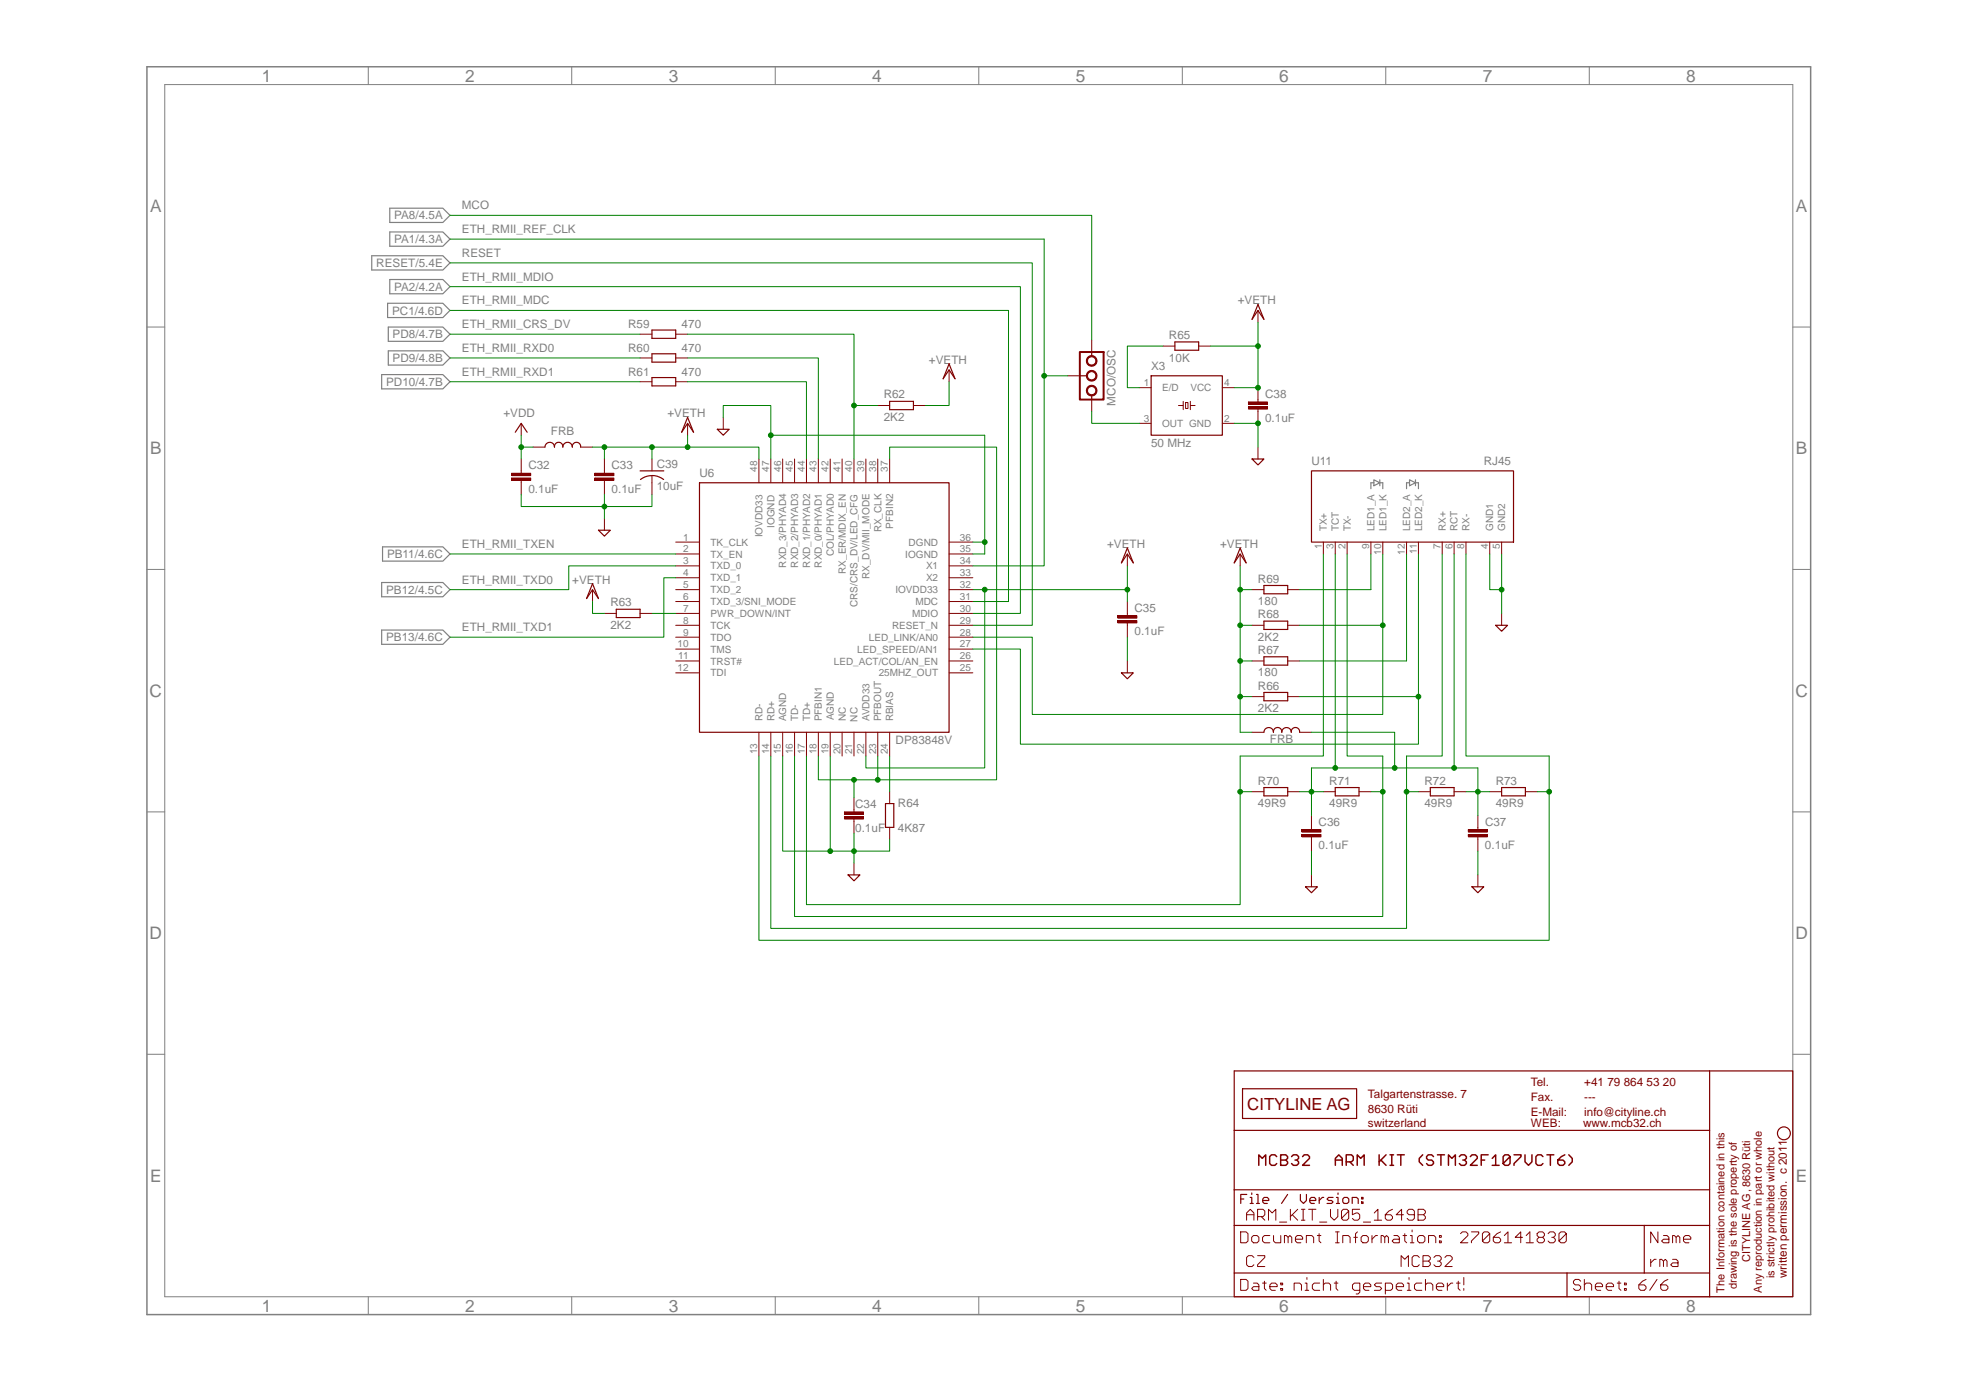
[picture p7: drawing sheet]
<svg xmlns="http://www.w3.org/2000/svg" width="420mm" height="297mm" viewBox="0 0 420 297" stroke-linecap="round" stroke-linejoin="round" font-family="sans-serif">
<path d="M31.4 14.3h355.6v266.6h-355.6z" fill="none" stroke="#808080" stroke-width=".32"/>
<g fill="none" stroke="#808080" stroke-width=".21">
<path d="M35.2 18.1h347.9v259h-347.9zM78.7 14.3v3.8M122.2 14.3v3.8M165.7 14.3v3.8M209.2 14.3v3.8M252.7 14.3v3.8M296.2 14.3v3.8M339.7 14.3v3.8M31.4 69.9h3.8M383.1 69.9h3.9M31.4 121.7h3.8M383.1 121.7h3.9"/>
<path d="M31.4 173.5h3.8M383.1 173.5h3.9M31.4 225.3h3.8M383.1 225.3h3.9M78.7 277.1v3.8M122.2 277.1v3.8M165.7 277.1v3.8M209.2 277.1v3.8M252.7 277.1v3.8M296.2 277.1v3.8M339.7 277.1v3.8"/>
</g>
<g fill="none" stroke="#808080" stroke-width=".25">
<path d="M79.4 54.7h15.2l1.6 1.5-1.6 1.5h-15.2zM83.3 59.7h11.3l1.6 1.6-1.6 1.5h-11.3zM83.3 49.6h11.3l1.6 1.5-1.6 1.5h-11.3zM83.3 44.5h11.3l1.6 1.5-1.6 1.5h-11.3zM82.8 64.8h11.8l1.6 1.5-1.6 1.6h-11.8zM83 69.9h11.6l1.6 1.5-1.6 1.5h-11.6zM83 75h11.6l1.6 1.5-1.6 1.5h-11.6zM81.6 80.1h13l1.6 1.5-1.6 1.5h-13zM81.8 116.9h12.8l1.6 1.5-1.6 1.5h-12.8zM293.6 102.5l1.3 .7-1.3 .6zM293.6 103.2h-.6v1.2M294.9 102.5v1.3"/>
<path d="M294.9 103.2h.6v1.2M301.2 102.5l1.3 .7-1.3 .6zM301.2 103.2h-.6v1.2M302.5 102.5v1.3M302.5 103.2h.6v1.2M81.6 124.5h13l1.6 1.5-1.6 1.5h-13zM81.6 134.6h13l1.6 1.6-1.6 1.5h-13z"/>
</g>
<g fill="none" stroke="#800000" stroke-width=".32">
<path d="M269 249v-2.2l.8 .7 .7-.7v2.2M272.8 247.2l-.3-.4h-.8l-.4 .4v1.4l.4 .4h.8l.3-.4M273.7 246.8h1.1l.4 .4v.3l-.4 .4 .4 .4v.3l-.4 .4h-1.1zM273.7 247.9h1.1M276 247.2l.4-.4h.7l.4 .4v.3l-.4 .4h-.3M277.1 247.9l.4 .4v.3l-.4 .4h-.7l-.4-.4M278.4 247.2l.3-.4h.8l.4 .4v.3l-1.5 1.5h1.5M285.4 249v-1.5l.7-.7 .8 .7v1.5M285.4 247.9h1.5M287.7 248.3h1.1l.4-.4v-.7l-.4-.4h-1.1v2.2M288.5 248.3l.7 .7M290.1 249v-2.2l.7 .7 .7-.7v2.2"/>
<path d="M294.7 246.8v2.2M295.1 247.9l1.1 1.1M296.2 246.8l-1.5 1.5M297.1 249h.7M297.1 246.8h.7M297.4 246.8v2.2M298.6 246.8h1.5M299.4 246.8v2.2M304 246.8l-.7 .7v.8l.7 .7M306.4 247.2l-.4-.4h-.8l-.3 .4v.3l.3 .4h.8l.4 .4v.3l-.4 .4h-.8l-.3-.4M307.2 246.8h1.5M307.9 246.8v2.2"/>
<path d="M309.6 249v-2.2l.7 .7 .7-.7v2.2M311.9 247.2l.4-.4h.7l.4 .4v.3l-.4 .4h-.4M313 247.9l.4 .4v.3l-.4 .4h-.7l-.4-.4M314.2 247.2l.4-.4h.7l.4 .4v.3l-1.5 1.5h1.5M316.6 247.9h.7M318 246.8h-1.4v2.2M318.9 247.5l.7-.7v2.2M318.9 249h1.5M322.7 247.2l-1.5 1.4 .4 .4h.8l.3-.4v-1.4l-.3-.4h-.8l-.4 .4v1.4M323.6 246.8h1.5v.4l-1.5 1.4v.4M325.9 246.8v1.5l.8 .7 .7-.7v-1.5M329.7 247.2l-.3-.4h-.8l-.4 .4v1.4l.4 .4h.8l.3-.4"/>
<path d="M330.6 246.8h1.5M331.3 246.8v2.2M334.4 246.8l-.7 .4-.8 .7v.7l.4 .4h.7l.4-.4v-.3l-.4-.4h-1.1M335.3 246.8l.7 .7v.8l-.7 .7"/>
</g>
<g fill="none" stroke="#800000" stroke-width=".25">
<path d="M139.3 70.5h5.1v1.8h-5.1zM139.3 75.6h5.1v1.8h-5.1zM251.1 73.1h5.1v1.7h-5.1zM139.3 80.7h5.1v1.8h-5.1zM190.1 85.8h5.1v1.7h-5.1zM149.5 103.2h53.3v53.3h-53.3zM280.3 100.6h43.2v15.2h-43.2zM131.7 130.2h5.1v1.8h-5.1zM270.1 125.1h5.1v1.8h-5.1zM270.1 132.7h5.1v1.8h-5.1zM270.1 140.4h5.1v1.7h-5.1zM270.1 148h5.1v1.8h-5.1z"/>
<path d="M189.2 171.7h1.8v5.1h-1.8z"/>
</g>
<g fill="none" stroke="#800000" stroke-width=".21">
<path d="M136.8 71.4h2.5M136.8 76.5h2.5M144.4 71.4h2.5M144.4 76.5h2.5M248.5 74h2.6M256.2 74h2.5M136.8 81.6h2.5M144.4 81.6h2.5M162.2 98.1v5.1M164.7 98.1v5.1M167.3 98.1v5.1M169.8 98.1v5.1"/>
<path d="M172.3 98.1v5.1M174.9 98.1v5.1M177.4 98.1v5.1M180 98.1v5.1M182.5 98.1v5.1M185 98.1v5.1M187.6 86.7h2.5M187.6 98.1v5.1M190.1 98.1v5.1M195.2 86.7h2.5M111.4 100.6v.5M111.4 102.7v.5"/>
<path d="M144.4 115.8h5.1M144.4 118.4h5.1M202.8 115.8h5.1M202.8 118.4h5.1M282.8 115.8v2.6M285.4 115.8v2.6M287.9 115.8v2.6M293 115.8v2.6M295.5 115.8v2.6M300.6 115.8v2.6M303.1 115.8v2.6M308.2 115.8v2.6"/>
<path d="M310.8 115.8v2.6M313.3 115.8v2.6M318.4 115.8v2.6M320.9 115.8v2.6M129.2 131.1h2.5M136.8 131.1h2.5M144.4 120.9h5.1M144.4 123.5h5.1M144.4 126h5.1M144.4 128.5h5.1M144.4 131.1h5.1M144.4 133.6h5.1"/>
<path d="M144.4 136.2h5.1M144.4 138.7h5.1M202.8 120.9h5.1M202.8 123.5h5.1M202.8 126h5.1M202.8 128.5h5.1M202.8 131.1h5.1M202.8 133.6h5.1M202.8 136.2h5.1M202.8 138.7h5.1M267.6 126h2.5M267.6 133.6h2.5"/>
<path d="M275.2 126h2.5M275.2 133.6h2.5M144.4 141.2h5.1M144.4 143.8h5.1M162.2 156.5v5.1M164.7 156.5v5.1M167.3 156.5v5.1M169.8 156.5v5.1M172.3 156.5v5.1M174.9 156.5v5.1M177.4 156.5v5.1M180 156.5v5.1"/>
<path d="M182.5 156.5v5.1M185 156.5v5.1M187.6 156.5v5.1M190.1 156.5v5.1M202.8 141.2h5.1M202.8 143.8h5.1M267.6 141.2h2.5M267.6 148.9h2.5M275.2 141.2h2.5M275.2 148.9h2.5M190.1 169.2v2.5M190.1 176.8v2.5"/>
</g>
<path d="M109.4 102.2h4v.5h-4z" fill="#800000"/>
<path d="M109.4 102.2h4v.5h-4zM109.4 102.2h.1" fill="none" stroke="#800000" stroke-width=".21"/>
<path d="M109.4 101.1h4v.5h-4z" fill="#800000"/>
<path d="M111.4 98.1v2.5M109.4 101.1h4v.5h-4zM109.4 101.1h.1M111.4 103.2v2.5M129.2 100.6v.5M129.2 102.7v.5" fill="none" stroke="#800000" stroke-width=".21"/>
<path d="M127.1 102.2h4.1v.5h-4.1z" fill="#800000"/>
<path d="M127.1 102.2h4.1v.5h-4.1zM127.1 102.2h.1" fill="none" stroke="#800000" stroke-width=".21"/>
<path d="M127.1 101.1h4.1v.5h-4.1z" fill="#800000"/>
<path d="M129.2 98.1v2.5M127.1 101.1h4.1v.5h-4.1zM127.1 101.1h.1M129.2 103.2v2.5M182.5 173v.5M182.5 175v.5" fill="none" stroke="#800000" stroke-width=".21"/>
<path d="M180.5 174.5h4v.5h-4z" fill="#800000"/>
<path d="M180.5 174.5h4v.5h-4zM180.5 174.5h.1" fill="none" stroke="#800000" stroke-width=".21"/>
<path d="M180.5 173.5h4v.5h-4z" fill="#800000"/>
<path d="M240.9 131.1v.5M240.9 133.1v.5M180.5 173.5h4v.5h-4zM180.5 173.5h.1M182.5 170.5v2.5M182.5 175.5v2.6" fill="none" stroke="#800000" stroke-width=".21"/>
<path d="M238.9 132.6h4.1v.5h-4.1z" fill="#800000"/>
<path d="M238.9 132.6h4.1v.5h-4.1zM238.9 132.6h.1" fill="none" stroke="#800000" stroke-width=".21"/>
<path d="M238.9 131.6h4.1v.5h-4.1z" fill="#800000"/>
<path d="M238.9 131.6h4.1v.5h-4.1zM238.9 131.6h.1M240.9 128.5v2.6M240.9 133.6v2.6M280.3 176.8v.5M280.3 178.8v.5" fill="none" stroke="#800000" stroke-width=".21"/>
<path d="M278.2 178.3h4.1v.5h-4.1z" fill="#800000"/>
<path d="M278.2 178.3h4.1v.5h-4.1zM278.2 178.3h.1" fill="none" stroke="#800000" stroke-width=".21"/>
<path d="M278.2 177.3h4.1v.5h-4.1z" fill="#800000"/>
<path d="M278.2 177.3h4.1v.5h-4.1zM278.2 177.3h.1M280.3 174.3v2.5M280.3 179.3v2.6M315.8 176.8v.5M315.8 178.8v.5" fill="none" stroke="#800000" stroke-width=".21"/>
<path d="M313.8 178.3h4.1v.5h-4.1z" fill="#800000"/>
<path d="M313.8 178.3h4.1v.5h-4.1zM313.8 178.3h.1" fill="none" stroke="#800000" stroke-width=".21"/>
<path d="M313.8 177.3h4.1v.5h-4.1z" fill="#800000"/>
<path d="M268.8 85.4v.5M268.8 87.4v.5M313.8 177.3h4.1v.5h-4.1zM313.8 177.3h.1M315.8 174.3v2.5M315.8 179.3v2.6" fill="none" stroke="#800000" stroke-width=".21"/>
<path d="M266.8 86.9h4.1v.5h-4.1z" fill="#800000"/>
<path d="M266.8 86.9h4.1v.5h-4.1zM266.8 86.9h.1" fill="none" stroke="#800000" stroke-width=".21"/>
<path d="M266.8 85.9h4.1v.5h-4.1z" fill="#800000"/>
<g fill="none" stroke="#800000" stroke-width=".21">
<path d="M233.3 72.7v2.5M139.3 98.1v2.5M228.2 80.3h2.6M233.3 85.4v2.5M243.5 82.8h2.5M243.5 90.5h2.5M252.9 85.8v.9h-1M252.9 86.7v.8M253.4 86h.5v1.3h-.5zM254.4 85.8v.9M255.4 86.7h-1v.8M261.2 82.8h2.6"/>
<path d="M261.2 90.5h2.6M266.8 85.9h4.1v.5h-4.1zM266.8 85.9h.1M268.8 82.8v2.6M268.8 87.9v2.6M139.3 101.6v4.1M267.6 169.2h2.5M275.2 169.2h2.5M282.8 169.2h2.6M290.4 169.2h2.6M303.1 169.2h2.6M310.8 169.2h2.5"/>
<path d="M318.4 169.2h2.5M326 169.2h2.5"/>
</g>
<path d="M246 80.3h15.2v12.7h-15.2zM136.8 100.6h5.1M141.8 102.5a4 4 0 0 0-4.9 0M270.1 168.3h5.1v1.8h-5.1zM285.4 168.3h5v1.8h-5zM305.7 168.3h5.1v1.8h-5.1zM320.9 168.3h5.1v1.8h-5.1z" fill="none" stroke="#800000" stroke-width=".25"/>
<path d="M230.8 75.2h5v10.2h-5z" fill="none" stroke="#800000" stroke-width=".42"/>
<path d="M232.7 79.4a1.14 1.14 0 0 1 1.6 .4 1.14 1.14 0 0 1-.8 1.6 1.14 1.14 0 0 1-1.3-1.1h.2a.9 .9 0 0 1 1.3-.7 .9 .9 0 0 1 .2 1.5 .9 .9 0 0 1-1.5-.5v-.3h-.2v-.3z" fill-rule="evenodd" fill="#800000"/>
<path d="M232.7 79.4a1.14 1.14 0 0 1 1.6 .4 1.14 1.14 0 0 1-.8 1.6 1.14 1.14 0 0 1-1.3-1.1h.2a.9 .9 0 0 1 1.3-.7 .9 .9 0 0 1 .2 1.5 .9 .9 0 0 1-1.5-.5v-.3h-.2v-.3z" fill="none" stroke="#800000" stroke-width=".21"/>
<path d="M232.7 82.5a1.14 1.14 0 0 1 1.6 .5 1.14 1.14 0 0 1-.8 1.6 1.14 1.14 0 0 1-1.3-1.1h.2a.9 .9 0 0 1 1.3-.8 .9 .9 0 0 1 .2 1.5 .9 .9 0 0 1-1.5-.5v-.2h-.2v-.3z" fill-rule="evenodd" fill="#800000"/>
<path d="M232.7 82.5a1.14 1.14 0 0 1 1.6 .5 1.14 1.14 0 0 1-.8 1.6 1.14 1.14 0 0 1-1.3-1.1h.2a.9 .9 0 0 1 1.3-.8 .9 .9 0 0 1 .2 1.5 .9 .9 0 0 1-1.5-.5v-.2h-.2v-.3z" fill="none" stroke="#800000" stroke-width=".21"/>
<path d="M232.7 76.2a1.14 1.14 0 0 1 1.6 .5 1.14 1.14 0 0 1-.8 1.5 1.14 1.14 0 0 1-1.3-1.1h.2a.9 .9 0 0 1 1.3-.7 .9 .9 0 0 1 .2 1.5 .9 .9 0 0 1-1.5-.5v-.3h-.2v-.3z" fill-rule="evenodd" fill="#800000"/>
<g fill="none" stroke="#800000" stroke-width=".21">
<path d="M202.8 79v2.6M232.7 76.2a1.14 1.14 0 0 1 1.6 .5 1.14 1.14 0 0 1-.8 1.5 1.14 1.14 0 0 1-1.3-1.1h.2a.9 .9 0 0 1 1.3-.7 .9 .9 0 0 1 .2 1.5 .9 .9 0 0 1-1.5-.5v-.3h-.2v-.3zM268.8 66.3v2.6M111.4 90.5v2.5M113.9 95.5h2.6M124.1 95.5h2.5M146.9 90.5v2.5M154.6 89.2v2.5M268.8 95.5v2.6M129.2 110.8v2.5M240.9 118.4v2.5M265 118.4v2.5"/>
<path d="M126.6 126v2.5M320.9 131.1v2.5M240.9 141.2v2.6M267.6 156.5h2.5M277.7 156.5h2.6M182.5 184.4v2.6M280.3 187v2.5M315.8 187v2.5M266.4 259.6h1.6M268.8 260h1.1l.4-.4v-.8l-.4-.4h-1.1v2.4M269.5 260l.8 .8M275.8 258.4v2.4"/>
<path d="M276.2 259.6l1.1 1.2M277.3 258.4l-1.5 1.6M278.1 258.4h.8M278.5 258.4v2.4M279.7 258.4h1.5M280.4 258.4v2.4M284.3 258.4v1.6l.8 .8 .8-.8v-1.6M288.2 258.8l-1.5 1.6 .4 .4h.8l.3-.4v-1.6l-.3-.4h-.8l-.4 .4v1.6M290.6 258.4h-1.6v1.2l.8-.4h.4l.4 .4v.8l-.4 .4h-.8l-.4-.4M293.7 259.2l.8-.8v2.4M297.6 258.4l-.8 .4-.8 .8v.8l.4 .4h.8l.4-.4v-.4l-.4-.4h-1.2M299.9 259.6h-1.5l1.1-1.2v2.4"/>
<path d="M302.3 259.6h-1.2l-.4-.4v-.4l.4-.4h.8l.4 .4v1.6l-.4 .4h-.8l-.4-.4M303.1 258.4h1.1l.4 .4v.4l-.4 .4 .4 .4v.4l-.4 .4h-1.1zM303.1 259.6h1.1M265.1 273.4h1.2l.4 .4v1.6l-.4 .3h-1.2zM265.1 263.2h1.2l.4 .4v1.6l-.4 .4h-1.2zM266.4 260.8v-1.6l.8-.8 .8 .8v1.6M267.9 274.2h.8l.3 .4v1.1h-1.1l-.4-.3 .4-.4h1.1M267.9 264h.8l.3 .4v.8l-.3 .4h-.8l-.4-.4v-.8zM268 268.7l-.4-.4h-.8l-.4 .4v1.6l.4 .4h.8l.4-.4M268.8 268.3h1.5v.4l-1.5 1.6v.4h1.5M269.8 274.2h.8M270.2 273.8v1.6l.4 .3"/>
<path d="M271.1 260.8v-2.4l.8 .8 .8-.8v2.4M271.4 275h1.6v-.4l-.4-.4h-.8l-.4 .4v.8l.4 .3h.8M271.4 264h-1.2l-.4 .4v.8l.4 .4h1.2M272.2 264v1.2l.4 .4h1.1v-1.6M273.4 261.2h1.6M273.7 274.2h.4v.4h-.4zM273.7 275.4h.4v.3h-.4zM274.5 265.6v-1.6h.4l.4 .4v1.2M275.3 264.4l.4-.4 .4 .4v1.2M276.6 275.7v-1.5h1.1l.4 .4v1.1M276.8 264.8h1.6v-.4l-.4-.4h-.8l-.4 .4v.8l.4 .4h.8M278.1 260.8h.8"/>
<path d="M278.9 274.2h.4v1.5M278.9 275.7h.8M279.2 265.6v-1.6h1.1l.4 .4v1.2M279.3 273v.4M281.5 264h.8M281.9 263.6v1.6l.4 .4M282 261.2h1.6M282 274.2h-1.1l-.4 .4v.8l.4 .3h1.1M282.8 274.6l.4-.4h.8l.4 .4v1.1M282.8 273.4v2.3M285.1 274.2h.8M285.4 265.6h.8"/>
<path d="M285.4 263.2h.8M285.5 273.8v1.6l.4 .3M285.8 263.2v2.4M287 265.6v-1.6h1.2l.3 .4v1.2M289.3 264.4h.8M290.1 263.2l-.4 .4v2M290.6 275.7h-1.2l-.4-.3v-.8l.4-.4h1.2v1.9l-.4 .4h-.4M291.3 264h.7l.4 .4v.8l-.4 .4h-.7l-.4-.4v-.8zM291.4 261.2h1.5M291.4 275h1.6v-.4l-.4-.4h-.8l-.4 .4v.8l.4 .3h.8M293.2 264v1.6M293.7 260.8h1.6"/>
<path d="M294.4 264h-.4l-.8 .8M295.2 265.6v-1.6h.3l.4 .4v1.2M295.3 274.2h-1.2l-.4 .4 .4 .4h.8l.4 .4-.4 .3h-1.2M295.9 264.4l.4-.4 .4 .4v1.2M296.1 275.7h1.1l.4-.3v-.8l-.4-.4h-1.1v2.3M297.9 264h.8l.4 .4v1.2h-1.2l-.4-.4 .4-.4h1.2M298.4 275h1.6v-.4l-.4-.4h-.8l-.4 .4v.8l.4 .3h.8M299.4 270.7v-2.4l.8 .8 .8-.8v2.4M299.8 264h.8M300.2 263.6v1.6l.4 .4M300.7 274.2h.4v1.5M300.7 275.7h.8"/>
<path d="M301.1 273v.4M301.4 264h.4v1.6M301.4 265.6h.8M301.8 262.8v.4M302.9 264.4l.4-.4h.8l.4 .4v.8l-.4 .4h-.8l-.4-.4zM303.3 268.7l-.4-.4h-.7l-.4 .4v1.6l.4 .4h.7l.4-.4M303.9 274.2h-1.2l-.4 .4v.8l.4 .3h1.2M304.1 268.3h1.2l.4 .4v.4l-.4 .4 .4 .4v.4l-.4 .4h-1.2zM304.1 269.5h1.2M304.6 274.6l.4-.4h.8l.4 .4v1.1M304.6 273.4v2.3M305.3 265.6v-1.6h1.2l.3 .4v1.2"/>
<path d="M306.4 268.7l.4-.4h.8l.4 .4v.4l-.4 .4h-.4M307 275h1.5v-.4l-.3-.4h-.8l-.4 .4v.8l.4 .3h.8M307.6 269.5l.4 .4v.4l-.4 .4h-.8l-.4-.4M307.6 264h.4v.4h-.4zM307.6 265.2h.4v.4h-.4zM308.8 268.7l.4-.4h.8l.4 .4v.4l-1.6 1.6h1.6M309.3 274.2v1.5M310.5 274.2h-.4l-.8 .8M311.3 274.2h.7M311.6 273.8v1.6l.4 .3M312.1 263.6l.4-.4h.8l.4 .4v.4l-1.6 1.6h1.6M312.8 273v1.6"/>
<path d="M312.8 275.4v.3M314.5 263.2h1.5v.4l-1.5 1.6v.4M318.4 263.6l-1.6 1.6 .4 .4h.8l.4-.4v-1.6l-.4-.4h-.8l-.4 .4v1.6M320.7 263.2l-.8 .4-.8 .8v.8l.4 .4h.8l.4-.4v-.4l-.4-.4h-1.2M321.5 264l.8-.8v2.4M321.5 265.6h1.6M325.4 264.4h-1.6l1.2-1.2v2.4M326.2 264l.8-.8v2.4M326.2 265.6h1.5M328.5 263.6l.4-.4h.8l.4 .4v.4l-.4 .4 .4 .4v.4l-.4 .4h-.8l-.4-.4v-.4l.4-.4-.4-.4zM328.9 264.4h.8M330.8 263.6l.4-.4h.8l.4 .4v.4l-.4 .4h-.4"/>
<path d="M332 264.4l.4 .4v.4l-.4 .4h-.8l-.4-.4M334.7 263.6l-1.5 1.6 .4 .4h.8l.3-.4v-1.6l-.3-.4h-.8l-.4 .4v1.6M337.8 273.8l-.4-.4h-.8l-.3 .4v.4l.3 .4h.8l.4 .4v.4l-.4 .3h-.8l-.3-.3M338.6 274.6l.4-.4h.8l.4 .4v1.1M338.6 273.4v2.3M340.9 275h1.6v-.4l-.4-.4h-.8l-.4 .4v.8l.4 .3h.8M343.3 275h1.5v-.4l-.4-.4h-.7l-.4 .4v.8l.4 .3h.7M345.6 274.2h.8M346 273.8v1.6l.4 .3M347.2 274.2h.4v.4h-.4zM347.2 275.4h.4v.3h-.4zM351.8 273.4l-.8 .4-.8 .8v.8l.4 .3h.8l.4-.3v-.4l-.4-.4h-1.2"/>
<path d="M352.8 269.1v1.6M353.9 269.1h-.3l-.8 .8M354.1 273.4l-1.5 2.3M354.3 263.2v2.4l-1.5-2.4v2.4M354.7 270.7v-1.6h.4l.4 .4v1.2M355.5 269.5l.4-.4 .4 .4v1.2M355.5 264h.8l.4 .4v1.2h-1.2l-.4-.4 .4-.4h1.2M356.5 273.4l-.8 .4-.8 .8v.8l.4 .3h.8l.4-.3v-.4l-.4-.4h-1.2M357.5 269.1h.7l.4 .4v1.2h-1.1l-.5-.4 .5-.4h1.1M357.5 265.6v-1.6h.3l.4 .4v1.2M358.2 264.4l.4-.4 .4 .4v1.2M359.8 264.8h1.5v-.4l-.4-.4h-.7l-.4 .4v.8l.4 .4h.7"/>
</g>
<g fill="none" stroke="#800000" stroke-width=".25">
<path d="M202.8 77.8l1.3 3.1-1.3-1.9-1.2 1.9zM233.3 75.2v.8M268.8 65.1l1.3 3.1-1.3-1.9-1.2 1.9zM110.1 92.4l1.3-1.9 1.3 1.9M116.5 95.5a1.02 1.02 0 0 1 1-1 1.02 1.02 0 0 1 1 1 .9 .9 0 0 1 .9-1 .9 .9 0 0 1 .9 1 1.02 1.02 0 0 1 1-1 1.02 1.02 0 0 1 1 1 .9 .9 0 0 1 .9-1 .9 .9 0 0 1 .9 1M146.9 89.2l1.3 3.2-1.3-1.9-1.2 1.9zM153.3 91.7h2.5l-1.2 1.3zM230.8 80.3h1.5M233.3 84.6v.8M267.6 98.1h2.5l-1.3 1.3zM127.9 113.3h2.5l-1.2 1.3zM240.9 117.1l1.3 3.2-1.3-1.9-1.2 1.9z"/>
<path d="M265 117.1l1.3 3.2-1.3-1.9-1.2 1.9zM126.6 124.7l1.3 3.2-1.3-1.9-1.2 1.9zM319.6 133.6h2.6l-1.3 1.3zM239.7 143.8h2.5l-1.3 1.3zM270.1 156.5a1.02 1.02 0 0 1 1-1 1.02 1.02 0 0 1 1 1 .9 .9 0 0 1 .9-1 .9 .9 0 0 1 .9 1 1.02 1.02 0 0 1 1-1 1.02 1.02 0 0 1 1.1 1 .9 .9 0 0 1 .8-1 .9 .9 0 0 1 .9 1M181.2 187h2.6l-1.3 1.2zM279 189.5h2.5l-1.2 1.3zM314.6 189.5h2.5l-1.3 1.3zM265.5 232.7h24.4v6.3h-24.4zM365.4 228.9h17.7v48.2h-17.7M365.4 228.9h-101.6v43.1M365.4 228.9v43.1"/>
<path d="M263.8 241.6h101.6M263.8 254.3h101.6M265.2 256.2h.6M266.5 255.2h-1.3v2M267.2 255.9h.3v1.3M267.2 257.2h.6M267.5 254.9v.3M268.5 255.2h.3v2M268.5 257.2h.7M269.9 256.5h1.3v-.3l-.4-.3h-.6l-.3 .3v.7l.3 .3h.6M275.2 255.2l-1.3 2M277.9 255.2v1.3l.7 .7 .6-.7v-1.3"/>
<path d="M279.9 256.5h1.3v-.3l-.3-.3h-.7l-.3 .3v.7l.3 .3h.7M281.9 255.9v1.3M282.9 255.9h-.3l-.7 .6M284.9 255.9h-1l-.3 .3 .3 .3h.7l.3 .4-.3 .3h-1M285.6 255.9h.4v1.3M285.6 257.2h.7M286 254.9v.3M287.3 255.9h.6l.4 .3v.7l-.4 .3h-.6l-.3-.3v-.7zM289 257.2v-1.3h.9l.4 .3v1M291 255.9h.3v.3h-.3zM291 256.9h.3v.3h-.3zM263.8 261.9h101.6"/>
<path d="M334.9 272v5.1M334.9 272h16.5M334.9 272h-71.1v5.1h101.6M351.4 272h14v5.1M351.4 261.9v10.1"/>
<circle cx="381.2" cy="242.2" r="1.38"/>
</g>
<path d="M154.6 89.2v-2.5h10.1v11.4M210.4 93v25.4h-2.5M207.9 115.8h2.5" fill="none" stroke="#008000" stroke-width=".21"/>
<circle cx="210.5" cy="115.8" r=".51" fill="#008000"/>
<g fill="none" stroke="#008000" stroke-width=".21">
<path d="M164.7 93h45.7"/>
<circle cx="210.5" cy="115.8" r=".51"/>
</g>
<circle cx="164.7" cy="93" r=".51" fill="#008000"/>
<g fill="none" stroke="#008000" stroke-width=".21">
<path d="M318.4 118.4v7.6h2.5v-7.6M320.9 126v5.1"/>
<circle cx="164.7" cy="93" r=".51"/>
</g>
<circle cx="320.9" cy="126" r=".51" fill="#008000"/>
<g fill="none" stroke="#008000" stroke-width=".21">
<path d="M263.8 90.5h5v5"/>
<circle cx="320.9" cy="126" r=".51"/>
</g>
<circle cx="268.8" cy="90.5" r=".51" fill="#008000"/>
<g fill="none" stroke="#008000" stroke-width=".21">
<path d="M111.4 105.7v2.5h27.9v-2.5M129.2 105.7v2.5M240.9 136.2v5M280.3 181.9v5.1M315.8 181.9v5.1"/>
<circle cx="268.8" cy="90.5" r=".51"/>
</g>
<circle cx="129.2" cy="108.2" r=".51" fill="#008000"/>
<g fill="none" stroke="#008000" stroke-width=".21">
<path d="M129.2 108.2v2.6M167.3 161.6v20.3h10.1v-20.3"/>
<circle cx="129.2" cy="108.2" r=".51"/>
</g>
<circle cx="177.4" cy="181.9" r=".51" fill="#008000"/>
<g fill="none" stroke="#008000" stroke-width=".21">
<path d="M182.5 178.1v3.8M190.1 179.3v2.6h-12.7"/>
<circle cx="177.4" cy="181.9" r=".51"/>
</g>
<circle cx="182.5" cy="181.9" r=".51" fill="#008000"/>
<g fill="none" stroke="#008000" stroke-width=".21">
<path d="M146.9 76.5h28v21.6M146.9 71.4h35.6v26.7M146.9 81.6h25.4v16.5M182.5 86.7h5.1M182.5 181.9v2.5"/>
<circle cx="182.5" cy="181.9" r=".51"/>
</g>
<circle cx="182.5" cy="86.7" r=".51" fill="#008000"/>
<g fill="none" stroke="#008000" stroke-width=".21">
<path d="M111.4 93v2.5M113.9 95.5h-2.5v2.6"/>
<circle cx="182.5" cy="86.7" r=".51"/>
</g>
<circle cx="111.4" cy="95.5" r=".51" fill="#008000"/>
<g fill="none" stroke="#008000" stroke-width=".21">
<path d="M96.2 66.3h119.3v62.2h-7.6M96.2 71.4h40.6M96.2 76.5h40.6M96.2 81.6h40.6M190.1 98.1v-2.6h22.9v71.1h-38.1v-5M182.5 166.6v3.9"/>
<circle cx="111.4" cy="95.5" r=".51"/>
</g>
<circle cx="182.5" cy="166.6" r=".51" fill="#008000"/>
<g fill="none" stroke="#008000" stroke-width=".21">
<path d="M187.6 161.6v5"/>
<circle cx="182.5" cy="166.6" r=".51"/>
</g>
<circle cx="187.6" cy="166.6" r=".51" fill="#008000"/>
<g fill="none" stroke="#008000" stroke-width=".21">
<path d="M96.2 56.2h124.4v77.4h-12.7M96.2 61.3h121.9v69.8h-10.2M293 118.4v7.6h-15.3M295.5 118.4v15.2M277.7 133.6h17.8M295.5 133.6v19.1h-74.9v-16.5h-12.7"/>
<circle cx="187.6" cy="166.6" r=".51"/>
</g>
<circle cx="295.5" cy="133.6" r=".51" fill="#008000"/>
<g fill="none" stroke="#008000" stroke-width=".21">
<path d="M300.6 118.4v22.8h-22.9M303.1 118.4v30.5M207.9 138.7h10.2v20.3h85v-10.1M277.7 148.9h25.4"/>
<circle cx="295.5" cy="133.6" r=".51"/>
</g>
<circle cx="303.1" cy="148.9" r=".51" fill="#008000"/>
<g fill="none" stroke="#008000" stroke-width=".21">
<path d="M285.4 118.4v45.7M280.3 164.1h35.5"/>
<circle cx="303.1" cy="148.9" r=".51"/>
</g>
<circle cx="285.4" cy="164.1" r=".51" fill="#008000"/>
<g fill="none" stroke="#008000" stroke-width=".21">
<path d="M310.8 118.4v45.7"/>
<circle cx="285.4" cy="164.1" r=".51"/>
</g>
<circle cx="310.8" cy="164.1" r=".51" fill="#008000"/>
<g fill="none" stroke="#008000" stroke-width=".21">
<path d="M280.3 156.5h17.8v7.6"/>
<circle cx="310.8" cy="164.1" r=".51"/>
</g>
<circle cx="298.1" cy="164.1" r=".51" fill="#008000"/>
<g fill="none" stroke="#008000" stroke-width=".21">
<path d="M277.7 169.2h2.6M280.3 164.1v10.2M315.8 164.1v10.2"/>
<circle cx="298.1" cy="164.1" r=".51"/>
</g>
<circle cx="280.3" cy="169.2" r=".51" fill="#008000"/>
<g fill="none" stroke="#008000" stroke-width=".21">
<path d="M280.3 169.2h2.5M313.3 169.2h2.5"/>
<circle cx="280.3" cy="169.2" r=".51"/>
</g>
<circle cx="315.8" cy="169.2" r=".51" fill="#008000"/>
<g fill="none" stroke="#008000" stroke-width=".21">
<path d="M282.8 118.4v43.2h-17.8v31.7h-92.7v-31.7M265 169.2h2.6M315.8 169.2h2.6"/>
<circle cx="315.8" cy="169.2" r=".51"/>
</g>
<circle cx="265" cy="169.2" r=".51" fill="#008000"/>
<g fill="none" stroke="#008000" stroke-width=".21">
<path d="M287.9 118.4v43.2h7.6v34.3h-125.7v-34.3M293 169.2h2.5"/>
<circle cx="265" cy="169.2" r=".51"/>
</g>
<circle cx="295.5" cy="169.2" r=".51" fill="#008000"/>
<g fill="none" stroke="#008000" stroke-width=".21">
<path d="M308.2 118.4v43.2h-7.6v36.8h-135.9v-36.8M300.6 169.2h2.5"/>
<circle cx="295.5" cy="169.2" r=".51"/>
</g>
<circle cx="300.6" cy="169.2" r=".51" fill="#008000"/>
<g fill="none" stroke="#008000" stroke-width=".21">
<path d="M313.3 118.4v43.2h17.8v39.3h-168.9v-39.3M328.5 169.2h2.6"/>
<circle cx="300.6" cy="169.2" r=".51"/>
</g>
<circle cx="331.1" cy="169.2" r=".51" fill="#008000"/>
<g fill="none" stroke="#008000" stroke-width=".21">
<path d="M223.1 51.1v29.2M248.5 74h-7.6v8.8h2.6M228.2 80.3h-5.1v40.6h-15.2M233.3 87.9v2.6h10.2M190.1 161.6v7.6"/>
<circle cx="331.1" cy="169.2" r=".51"/>
</g>
<circle cx="223.2" cy="80.3" r=".51" fill="#008000"/>
<g fill="none" stroke="#008000" stroke-width=".21">
<path d="M96.2 46h137.1v26.7M96.2 51.1h126.9M126.6 95.5h2.6v2.6M129.2 95.5h10.1v2.6M96.2 118.4h48.2M139.3 131.1h5.1M144.4 120.9h-22.9v5.1h-25.3M144.4 123.5h-2.5v12.7h-45.7"/>
<circle cx="223.2" cy="80.3" r=".51"/>
</g>
<circle cx="129.2" cy="95.5" r=".51" fill="#008000"/>
<g fill="none" stroke="#008000" stroke-width=".21">
<path d="M139.3 95.5h22.9v2.6"/>
<circle cx="129.2" cy="95.5" r=".51"/>
</g>
<circle cx="139.3" cy="95.5" r=".51" fill="#008000"/>
<g fill="none" stroke="#008000" stroke-width=".21">
<path d="M146.9 93v2.5"/>
<circle cx="139.3" cy="95.5" r=".51"/>
</g>
<circle cx="147" cy="95.5" r=".51" fill="#008000"/>
<g fill="none" stroke="#008000" stroke-width=".21">
<path d="M202.8 81.6v5.1h-5.1M126.6 128.5v2.6h2.6M207.9 126h33v2.5M210.4 126v38.1h-25.4v-2.5"/>
<circle cx="147" cy="95.5" r=".51"/>
</g>
<circle cx="210.5" cy="126" r=".51" fill="#008000"/>
<g fill="none" stroke="#008000" stroke-width=".21">
<path d="M240.9 120.9v5.1"/>
<circle cx="210.5" cy="126" r=".51"/>
</g>
<circle cx="240.9" cy="126" r=".51" fill="#008000"/>
<g fill="none" stroke="#008000" stroke-width=".21">
<path d="M265 133.6h2.6M267.6 126h-2.6v30.5h2.6"/>
<circle cx="240.9" cy="126" r=".51"/>
</g>
<circle cx="265" cy="133.6" r=".51" fill="#008000"/>
<g fill="none" stroke="#008000" stroke-width=".21">
<path d="M265 141.2h2.6"/>
<circle cx="265" cy="133.6" r=".51"/>
</g>
<circle cx="265" cy="141.2" r=".51" fill="#008000"/>
<g fill="none" stroke="#008000" stroke-width=".21">
<path d="M265 148.9h2.6"/>
<circle cx="265" cy="141.2" r=".51"/>
</g>
<circle cx="265" cy="148.9" r=".51" fill="#008000"/>
<g fill="none" stroke="#008000" stroke-width=".21">
<path d="M265 120.9v5.1"/>
<circle cx="265" cy="148.9" r=".51"/>
</g>
<circle cx="265" cy="126" r=".51" fill="#008000"/>
<g fill="none" stroke="#008000" stroke-width=".21">
<path d="M258.7 74h10.1v8.8h-5"/>
<circle cx="265" cy="126" r=".51"/>
</g>
<circle cx="268.8" cy="82.8" r=".51" fill="#008000"/>
<g fill="none" stroke="#008000" stroke-width=".21">
<path d="M268.8 68.9v5.1"/>
<circle cx="268.8" cy="82.8" r=".51"/>
</g>
<circle cx="268.8" cy="74" r=".51" fill="#008000"/>
<circle cx="268.8" cy="74" r=".51" fill="none" stroke="#008000" stroke-width=".21"/>
<g font-size="3.7" fill="#808080">
<text x="55.9" y="17.5">1</text>
<text x="99.4" y="17.5">2</text>
<text x="142.9" y="17.5">3</text>
<text x="186.4" y="17.5">4</text>
<text x="229.9" y="17.5">5</text>
<text x="273.4" y="17.5">6</text>
<text x="316.9" y="17.5">7</text>
<text x="360.4" y="17.5">8</text>
<text x="32.1" y="45.3">A</text>
<text x="383.8" y="45.3">A</text>
<text x="32.1" y="97.1">B</text>
<text x="383.8" y="97.1">B</text>
<text x="32" y="148.9">C</text>
<text x="383.7" y="148.9">C</text>
<text x="32" y="200.7">D</text>
<text x="383.7" y="200.7">D</text>
<text x="32.1" y="252.5">E</text>
<text x="383.8" y="252.5">E</text>
<text x="55.9" y="280.3">1</text>
<text x="99.4" y="280.3">2</text>
<text x="142.9" y="280.3">3</text>
<text x="186.4" y="280.3">4</text>
<text x="229.9" y="280.3">5</text>
<text x="273.4" y="280.3">6</text>
<text x="316.9" y="280.3">7</text>
<text x="360.4" y="280.3">8</text>
</g>
<text font-size="3.6" fill="#800000" x="266.6" y="237.1">CITYLINE AG</text>
<g font-size="2.5" fill="#808080">
<text x="84.2" y="46.9">PA8/4.5A</text>
<text x="98.7" y="44.7">MCO</text>
<text x="84.2" y="52">PA1/4.3A</text>
<text x="98.7" y="49.8">ETH_RMII_REF_CLK</text>
<text x="80.4" y="57.1">RESET/5.4E</text>
<text x="98.7" y="60">ETH_RMII_MDIO</text>
<text x="98.7" y="54.9">RESET</text>
<text x="84.2" y="62.1">PA2/4.2A</text>
<text x="98.7" y="65.1">ETH_RMII_MDC</text>
<text x="264.5" y="65.1">+VETH</text>
<text x="83.8" y="67.2">PC1/4.6D</text>
<text x="98.7" y="70.1">ETH_RMII_CRS_DV</text>
<text x="134.2" y="70.2">R59</text>
<text x="145.7" y="70.1">470</text>
<text x="83.9" y="72.3">PD8/4.7B</text>
<text x="83.9" y="77.4">PD9/4.8B</text>
<text x="98.7" y="75.2">ETH_RMII_RXD0</text>
<text x="134.2" y="75.2">R60</text>
<text x="145.7" y="75.2">470</text>
<text x="198.5" y="77.8">+VETH</text>
<text x="249.8" y="77.3">10K</text>
<text x="249.8" y="72.5">R65</text>
<text x="82.5" y="82.5">PD10/4.7B</text>
<text x="98.7" y="80.3">ETH_RMII_RXD1</text>
<text x="134.2" y="80.3">R61</text>
<text x="145.7" y="80.3">470</text>
<text x="246" y="79">X3</text>
<text x="107.6" y="89.2">+VDD</text>
<text x="142.6" y="89.2">+VETH</text>
<text x="188.9" y="90">2K2</text>
<text x="188.9" y="85.2">R62</text>
<text x="238.4" y="86.7" transform="rotate(-90 238.4 86.7)">MCO/OSC</text>
<text x="270.4" y="85">C38</text>
<text x="117.7" y="93">FRB</text>
<text x="246" y="95.5">50 MHz</text>
<text x="270.4" y="90.1">0.1uF</text>
<text x="112.9" y="100.2">C32</text>
<text x="130.7" y="100.2">C33</text>
<text x="140.3" y="100">C39</text>
<text x="149.5" y="101.9">U6</text>
<text x="280.3" y="99.4">U11</text>
<text x="317.1" y="99.4">RJ45</text>
<text x="112.9" y="105.3">0.1uF</text>
<text x="130.7" y="105.3">0.1uF</text>
<text x="140.3" y="104.8">10uF</text>
<text x="82.7" y="119.3">PB11/4.6C</text>
<text x="98.7" y="117.1">ETH_RMII_TXEN</text>
<text x="236.6" y="117.1">+VETH</text>
<text x="260.7" y="117.1">+VETH</text>
<text x="98.7" y="124.7">ETH_RMII_TXD0</text>
<text x="122.3" y="124.7">+VETH</text>
<text x="268.8" y="124.5">R69</text>
<text x="82.5" y="126.9">PB12/4.5C</text>
<text x="130.4" y="129.6">R63</text>
<text x="242.5" y="130.7">C35</text>
<text x="268.8" y="129.3">180</text>
<text x="82.5" y="137.1">PB13/4.6C</text>
<text x="98.7" y="134.9">ETH_RMII_TXD1</text>
<text x="130.4" y="134.4">2K2</text>
<text x="242.5" y="135.8">0.1uF</text>
<text x="268.8" y="136.9">2K2</text>
<text x="268.8" y="132.1">R68</text>
<text x="268.8" y="139.7">R67</text>
<text x="268.8" y="144.5">180</text>
<text x="268.8" y="147.4">R66</text>
<text x="268.8" y="152.2">2K2</text>
<text x="191.4" y="159">DP83848V</text>
<text x="271.4" y="158.8">FRB</text>
<text x="268.8" y="167.7">R70</text>
<text x="284.1" y="167.7">R71</text>
<text x="304.4" y="167.7">R72</text>
<text x="319.7" y="167.7">R73</text>
<text x="182.8" y="172.6">C34</text>
<text x="191.9" y="172.5">R64</text>
<text x="268.8" y="172.5">49R9</text>
<text x="284.1" y="172.5">49R9</text>
<text x="304.4" y="172.5">49R9</text>
<text x="319.6" y="172.5">49R9</text>
<text x="182.8" y="177.7">0.1uF</text>
<text x="191.9" y="177.8">4K87</text>
<text x="281.8" y="176.4">C36</text>
<text x="317.4" y="176.4">C37</text>
<text x="281.8" y="181.5">0.1uF</text>
<text x="317.4" y="181.5">0.1uF</text>
</g>
<g font-size="2.5" fill="#800000">
<text x="327.1" y="232">Tel.</text>
<text x="338.6" y="232">+41 79 864 53 20</text>
<text x="292.3" y="234.6">Talgartenstrasse. 7</text>
<text x="292.3" y="237.7">8630 Rüti</text>
<text x="327.1" y="235.2">Fax.</text>
<text x="327.1" y="238.4">E-Mail:</text>
<text x="338.6" y="235.2">---</text>
<text x="338.6" y="238.4">info@cityline.ch</text>
<text x="292.3" y="240.9">switzerland</text>
<text x="327.1" y="240.9">WEB:</text>
<text x="338.3" y="240.9">www.mcb32.ch</text>
<text x="381.9" y="273.2" transform="rotate(-90 381.9 273.2)">written permission. c 2011</text>
</g>
<g font-size="2.3" fill="#800000">
<text x="374" y="269.6" transform="rotate(-90 374 269.6)">CITYLINE AG,8630 Rüti</text>
<text x="371.2" y="275.5" transform="rotate(-90 371.2 275.5)">drawing is the sole property of</text>
<text x="379.2" y="273.2" transform="rotate(-90 379.2 273.2)">is strictly prohibited without</text>
<text x="368.5" y="276.2" transform="rotate(-90 368.5 276.2)">The Information contained in this</text>
<text x="376.5" y="276.2" transform="rotate(-90 376.5 276.2)">Any reproduction in part or whole</text>
</g>
<g font-size="2.1" fill="#808080">
<text x="244.5" y="82.5">1</text>
<text x="248.3" y="83.6">E/D</text>
<text x="254.4" y="83.6">VCC</text>
<text x="261.6" y="82.5">4</text>
<text x="244.5" y="90.1">3</text>
<text x="248.3" y="91.2">OUT GND</text>
<text x="261.6" y="90.1">2</text>
<text x="161.8" y="100.8" transform="rotate(-90 161.8 100.8)">48</text>
<text x="164.4" y="100.8" transform="rotate(-90 164.4 100.8)">47</text>
<text x="166.9" y="100.8" transform="rotate(-90 166.9 100.8)">46</text>
<text x="169.4" y="100.8" transform="rotate(-90 169.4 100.8)">45</text>
<text x="172" y="100.8" transform="rotate(-90 172 100.8)">44</text>
<text x="174.5" y="100.8" transform="rotate(-90 174.5 100.8)">43</text>
<text x="177.1" y="100.8" transform="rotate(-90 177.1 100.8)">42</text>
<text x="179.6" y="100.8" transform="rotate(-90 179.6 100.8)">41</text>
<text x="182.2" y="100.8" transform="rotate(-90 182.2 100.8)">40</text>
<text x="184.7" y="100.8" transform="rotate(-90 184.7 100.8)">39</text>
<text x="187.2" y="100.8" transform="rotate(-90 187.2 100.8)">38</text>
<text x="189.8" y="100.8" transform="rotate(-90 189.8 100.8)">37</text>
<text x="165.5" y="112.8" transform="rotate(-90 165.5 112.8)">IOGND</text>
<text x="188.4" y="113.8" transform="rotate(-90 188.4 113.8)">RX_CLK</text>
<text x="190.9" y="113" transform="rotate(-90 190.9 113)">PFBIN2</text>
<text x="283.6" y="113.5" transform="rotate(-90 283.6 113.5)">TX+</text>
<text x="286.1" y="113.5" transform="rotate(-90 286.1 113.5)">TCT</text>
<text x="288.7" y="113.5" transform="rotate(-90 288.7 113.5)">TX-</text>
<text x="293.7" y="113.5" transform="rotate(-90 293.7 113.5)">LED1_A</text>
<text x="296.3" y="113.5" transform="rotate(-90 296.3 113.5)">LED1_K</text>
<text x="301.4" y="113.5" transform="rotate(-90 301.4 113.5)">LED2_A</text>
<text x="303.9" y="113.5" transform="rotate(-90 303.9 113.5)">LED2_K</text>
<text x="309" y="113.5" transform="rotate(-90 309 113.5)">RX+</text>
<text x="311.5" y="113.5" transform="rotate(-90 311.5 113.5)">RCT</text>
<text x="314.1" y="113.5" transform="rotate(-90 314.1 113.5)">RX-</text>
<text x="319.1" y="113.5" transform="rotate(-90 319.1 113.5)">GND1</text>
<text x="321.7" y="113.5" transform="rotate(-90 321.7 113.5)">GND2</text>
<text x="146" y="115.5">1</text>
<text x="146" y="118">2</text>
<text x="151.8" y="116.6">TK_CLK</text>
<text x="151.8" y="119.1">TX_EN</text>
<text x="163" y="114.8" transform="rotate(-90 163 114.8)">IOVDD33</text>
<text x="178.2" y="118.9" transform="rotate(-90 178.2 118.9)">COL/PHYAD0</text>
<text x="193.5" y="119.1">IOGND</text>
<text x="194.2" y="116.6">DGND</text>
<text x="205.2" y="115.5">36</text>
<text x="205.2" y="118">35</text>
<text x="282.5" y="117.4" transform="rotate(-90 282.5 117.4)">1</text>
<text x="285" y="117.4" transform="rotate(-90 285 117.4)">3</text>
<text x="287.6" y="117.4" transform="rotate(-90 287.6 117.4)">2</text>
<text x="292.6" y="117.4" transform="rotate(-90 292.6 117.4)">9</text>
<text x="295.2" y="118.6" transform="rotate(-90 295.2 118.6)">10</text>
<text x="300.2" y="118.6" transform="rotate(-90 300.2 118.6)">12</text>
<text x="302.8" y="118.4" transform="rotate(-90 302.8 118.4)">11</text>
<text x="307.9" y="117.4" transform="rotate(-90 307.9 117.4)">7</text>
<text x="310.4" y="117.4" transform="rotate(-90 310.4 117.4)">6</text>
<text x="312.9" y="117.4" transform="rotate(-90 312.9 117.4)">8</text>
<text x="318" y="117.4" transform="rotate(-90 318 117.4)">4</text>
<text x="320.6" y="117.4" transform="rotate(-90 320.6 117.4)">5</text>
<text x="146" y="120.6">3</text>
<text x="146" y="123.1">4</text>
<text x="146" y="125.7">5</text>
<text x="151.8" y="121.7">TXD_0</text>
<text x="151.8" y="124.2">TXD_1</text>
<text x="168" y="121.3" transform="rotate(-90 168 121.3)">RXD_3/PHYAD4</text>
<text x="170.6" y="121.3" transform="rotate(-90 170.6 121.3)">RXD_2/PHYAD3</text>
<text x="173.1" y="121.3" transform="rotate(-90 173.1 121.3)">RXD_1/PHYAD2</text>
<text x="175.7" y="121.3" transform="rotate(-90 175.7 121.3)">RXD_0/PHYAD1</text>
<text x="180.7" y="122.6" transform="rotate(-90 180.7 122.6)">RX_ER/MDIX_EN</text>
<text x="185.8" y="123.7" transform="rotate(-90 185.8 123.7)">RX_DV/MII_MODE</text>
<text x="197.9" y="121.7">X1</text>
<text x="197.9" y="124.2">X2</text>
<text x="205.2" y="120.6">34</text>
<text x="205.2" y="123.1">33</text>
<text x="205.2" y="125.7">32</text>
<text x="146" y="128.2">6</text>
<text x="146" y="130.7">7</text>
<text x="151.8" y="126.8">TXD_2</text>
<text x="151.8" y="129.3">TXD_3/SNI_MODE</text>
<text x="151.8" y="131.8">PWR_DOWN/INT</text>
<text x="183.3" y="129.7" transform="rotate(-90 183.3 129.7)">CRS/CRS_DV/LED_CFG</text>
<text x="191.4" y="126.8">IOVDD33</text>
<text x="194.9" y="131.8">MDIO</text>
<text x="195.7" y="129.3">MDC</text>
<text x="205.2" y="128.2">31</text>
<text x="205.2" y="130.7">30</text>
<text x="146" y="133.3">8</text>
<text x="146" y="135.8">9</text>
<text x="151.8" y="134.4">TCK</text>
<text x="151.8" y="136.9">TDO</text>
<text x="185.7" y="136.9">LED_LINK/AN0</text>
<text x="190.7" y="134.4">RESET_N</text>
<text x="205.2" y="133.3">29</text>
<text x="205.2" y="135.8">28</text>
<text x="144.8" y="138.3">10</text>
<text x="144.8" y="143.4">12</text>
<text x="144.9" y="140.9">11</text>
<text x="151.8" y="139.5">TMS</text>
<text x="151.8" y="142">TRST#</text>
<text x="178.2" y="142">LED_ACT/COL/AN_EN</text>
<text x="183.2" y="139.5">LED_SPEED/AN1</text>
<text x="205.2" y="138.3">27</text>
<text x="205.2" y="140.9">26</text>
<text x="205.2" y="143.4">25</text>
<text x="151.8" y="144.5">TDI</text>
<text x="187.8" y="144.5">25MHZ_OUT</text>
<text x="163" y="154.2" transform="rotate(-90 163 154.2)">RD-</text>
<text x="165.5" y="154.2" transform="rotate(-90 165.5 154.2)">RD+</text>
<text x="168" y="154.2" transform="rotate(-90 168 154.2)">AGND</text>
<text x="170.6" y="154.2" transform="rotate(-90 170.6 154.2)">TD-</text>
<text x="173.1" y="154.2" transform="rotate(-90 173.1 154.2)">TD+</text>
<text x="175.7" y="154.2" transform="rotate(-90 175.7 154.2)">PFBIN1</text>
<text x="178.2" y="153.9" transform="rotate(-90 178.2 153.9)">AGND</text>
<text x="180.7" y="154.2" transform="rotate(-90 180.7 154.2)">NC</text>
<text x="183.3" y="154.2" transform="rotate(-90 183.3 154.2)">NC</text>
<text x="185.8" y="154.2" transform="rotate(-90 185.8 154.2)">AVDD33</text>
<text x="188.4" y="154.2" transform="rotate(-90 188.4 154.2)">PFBOUT</text>
<text x="190.9" y="154.2" transform="rotate(-90 190.9 154.2)">RBIAS</text>
<text x="161.8" y="161.2" transform="rotate(-90 161.8 161.2)">13</text>
<text x="164.4" y="161.2" transform="rotate(-90 164.4 161.2)">14</text>
<text x="166.9" y="161.2" transform="rotate(-90 166.9 161.2)">15</text>
<text x="169.4" y="161.2" transform="rotate(-90 169.4 161.2)">16</text>
<text x="172" y="161.2" transform="rotate(-90 172 161.2)">17</text>
<text x="174.5" y="161.2" transform="rotate(-90 174.5 161.2)">18</text>
<text x="177.1" y="161.2" transform="rotate(-90 177.1 161.2)">19</text>
<text x="179.6" y="161.2" transform="rotate(-90 179.6 161.2)">20</text>
<text x="182.1" y="161.2" transform="rotate(-90 182.1 161.2)">21</text>
<text x="184.7" y="161.2" transform="rotate(-90 184.7 161.2)">22</text>
<text x="187.2" y="161.2" transform="rotate(-90 187.2 161.2)">23</text>
<text x="189.8" y="161.2" transform="rotate(-90 189.8 161.2)">24</text>
</g>
</svg>
